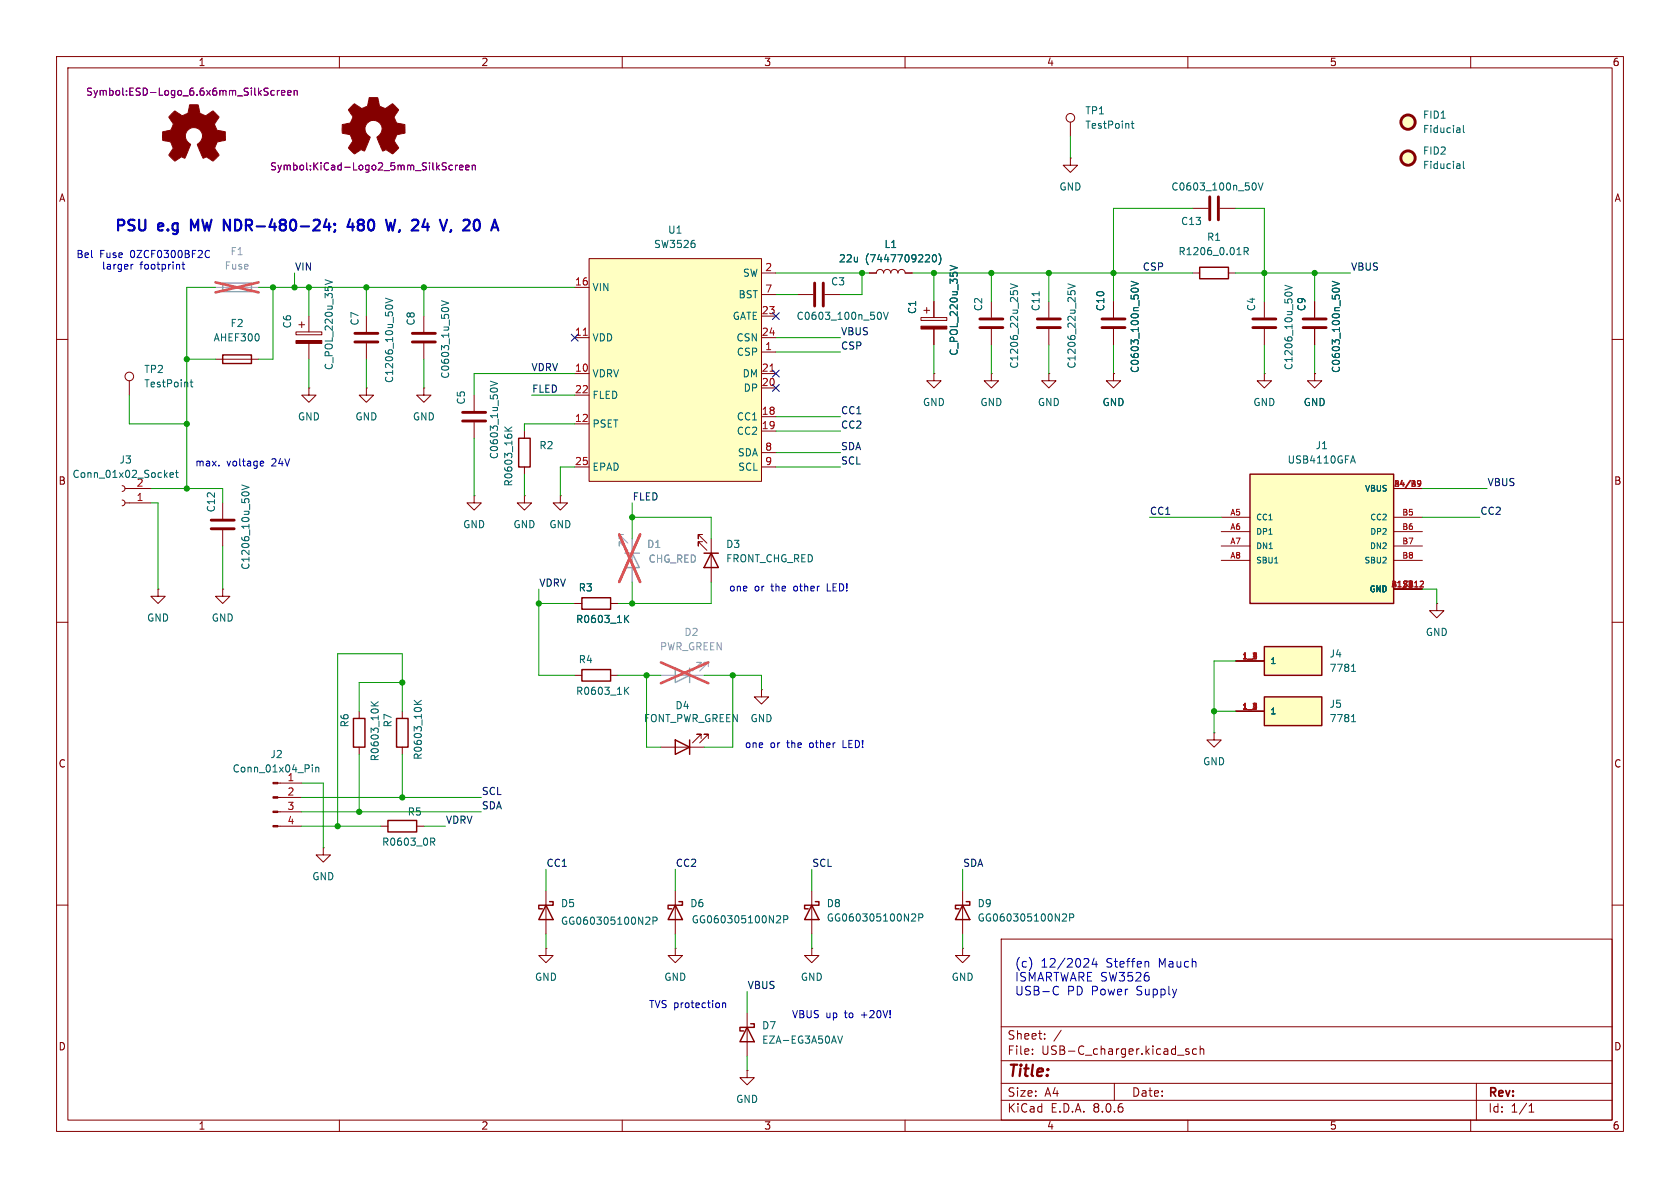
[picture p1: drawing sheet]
<svg xmlns="http://www.w3.org/2000/svg" width="297mm" height="210mm" viewBox="0 0 297 210" stroke-linecap="round" stroke-linejoin="round" font-family="sans-serif">
<g fill="none" stroke="#840000" stroke-width=".18">
<path d="M10 10h277v190h-277zM12 12h273v186h-273zM60 10v2M110 10v2M160 10v2M210 10v2M260 10v2M10 60h2M52.3 58.7h4.6v.5h-4.6zM52.8 57.4h1M53.3 56.9v1M54.6 55.9v2.8"/>
<path d="M162.8 56.1h4.6v.5h-4.6zM163.3 54.9h1M163.8 54.4v1M165.1 53.3v2.8M165.1 58.2v2.8M185.4 53.3v2.8M185.4 58.2v2.8M285 60h2M54.6 60.7v2.8M92.7 87.6v1.3h1.3l-1.3 1.3-1.3-1.3h1.3M92.7 87.6h.1M10 110h2"/>
<path d="M101.6 119.4h1.3M101.6 106.7h1.3M107.9 119.4h1.3M107.9 106.7h1.3M285 110h2M134.6 121.9v1.3h1.3l-1.3 1.3-1.3-1.3h1.3M134.6 121.9h.1M10 160h2M96.5 157.5v7.6M285 160h2M96.5 167.6v1.3h1.3l-1.3 1.3-1.3-1.3h1.3M96.5 167.6h.1"/>
<path d="M177 166h108v32h-108zM60 198v2M110 198v2M160 198v2M177 194.5h108M177 191.5h108M177 187.5h108M177 181.5h108M182.5 186.3v.1M182.5 185.5v.1M184.7 183.6v.1M184.7 182.8v.1"/>
<path d="M187.6 182.1l-1.3 2M197 191.5v3M208.2 186.5h1.1M210 198v2M210.2 185.5l-.4-.1-.2 .2 .1 .2 .5 .2v.3h-.6M211.5 185.5l-.4-.1-.3 .3v.4l.2 .2h.5M212.2 185.5l.2-.1 .3 .1 .1 .9M212.2 184.9v1.5M260 198v2M261 191.5v6.5M270.3 196.6h.9M270.3 195.5l.4-.4v1.5"/>
</g>
<g fill="#840000" stroke="#840000" stroke-width=".18">
<path d="M52.3 60.2h4.6v.5h-4.6z"/>
<path d="M162.8 57.7h4.6v.5h-4.6z"/>
</g>
<path d="M57.5 49.5l1.2 .4-1.2 .4M168 46.9l1.2 .4-1.2 .5M183.7 51.6v.7M188.8 50.2l1.3 .4-1.3 .4M189.4 51.4h.5M110.6 109.3l.6 .8M111.2 108.8l-.8 .7M110.6 122l.6 .8M111.2 121.5l-.8 .7M114.4 162.1l.4 .1 .1 .3-.8 .9h.8M115.4 162.8l.6-.1 .2-.2-.1-.3-.7-.1v1.3" fill="none" stroke="#006464" stroke-width=".18"/>
<path d="M102.9 118.4h5v2h-5zM102.9 105.7h5v2h-5zM97.2 159.4h.6v.6h-2.6v.7h.7M96.5 160l1.3 2.6h-2.6z" fill="none" stroke="#840000" stroke-width=".25"/>
<path d="M119.4 118.1l2.5 1.3-2.5 1.3zM121.9 118.1v2.6" fill="none" stroke="#a1a1a1" stroke-width=".25"/>
<path d="M116.8 119.4h7.7M124 117.9v-.8h-.8h.8l-1.6 1.5M125.2 117.9v-.8h-.7h.7l-1.5 1.5" fill="none" stroke="#a1a1a1" stroke-width=".18"/>
<path d="M116.8 117.1l8.4 3.7M125.2 117.1l-8.4 3.7" fill="none" stroke="#e75356" stroke-width=".46"/>
<path d="M183.4 56.4h4.1M183.4 57.9h4.1" fill="none" stroke="#840000" stroke-width=".51"/>
<path d="M221 83.8h25.4v22.9h-25.4z" fill="#ffffc2"/>
<path d="M212.1 47.2h5.1v2.1h-5.1zM221 83.8h25.4v22.9h-25.4zM119.4 130.8l2.5 1.3-2.5 1.3zM121.9 130.8v2.6M144.1 159.4h.7v.6h-2.6v.7h.7M143.5 160l1.3 2.6h-2.6z" fill="none" stroke="#840000" stroke-width=".25"/>
<g fill="none" stroke="#840000" stroke-width=".18">
<path d="M189.2 21.6v2.5M64.8 55.9v2.8M210.8 48.3h1.3M217.2 48.3h1.2M22.9 67.3v2.6M64.8 60.7v2.8M215.9 91.4h5.1M215.9 94h5.1M215.9 96.5h5.1M215.9 99.1h5.1M246.4 86.4h5.1M246.4 91.4h5.1"/>
<path d="M246.4 94h5.1M246.4 96.5h5.1M246.4 99.1h5.1M246.4 104.1h5.1M254 106.7v1.3h1.3l-1.3 1.2-1.3-1.2h1.3M254 106.7h.1M49.1 138.4h4.2M116.8 132.1h7.7M124 130.6v-.8h-.8h.8l-1.6 1.5M125.2 130.6v-.8h-.7h.7l-1.5 1.5M49.1 146.1h4.2M49.1 143.5h4.2"/>
<path d="M49.1 141h4.2M57.1 149.9v1.2h1.3l-1.3 1.3-1.2-1.3h1.2M57.1 149.9h.1M143.5 157.5v7.6M143.5 167.6v1.3h1.3l-1.3 1.3-1.3-1.3h1.3M143.5 167.6h.1"/>
<circle cx="189.2" cy="20.8" r=".76"/>
<circle cx="22.9" cy="66.5" r=".76"/>
</g>
<path d="M250.6 85.1l.4-.1 .2 .2-.1 .5-.1 .2-.3 .1M251.2 85.4l-.2 .2-.4-.1M251.1 102.8l.4-.1 .2 .3-.7 .8h.7" fill="none" stroke="#a90000" stroke-width=".18"/>
<g fill="none" stroke="#006464" stroke-width=".18">
<path d="M200 21.8h.5M200.2 21.4v1.1l.3 .2M68.1 52.7l1.3 .4-1.3 .5M68.4 54h.8M220 44.4h.6l.1-.2-.1-.3-.6-.1v1.2M220.3 44.4l.4 .6M33.6 67.6h.5M33.8 67.1v1.1l.3 .2M225.3 99.5h.6M238.9 81.5h.6M239.2 80.6l.4 1.3M55.2 135.2v.1"/>
<path d="M55.2 135.6v.9M55.8 135.6v.9M55.8 135.7l.2-.1 .3 .1 .1 .8M161.3 161.6h.5l.1 .3-.8 .9h.8M162.4 162.2h.6l.2-.2-.1-.3-.7-.1v1.2"/>
</g>
<g fill="#840000" stroke="#840000" stroke-width=".18">
<path d="M48.3 145.9h.8v.3h-.8z"/>
<path d="M48.3 143.4h.8v.2h-.8z"/>
<path d="M48.3 140.8h.8v.3h-.8z"/>
<path d="M48.3 138.3h.8v.3h-.8z"/>
</g>
<path d="M62.7 58.9h4.1M62.7 60.5h4.1" fill="none" stroke="#840000" stroke-width=".51"/>
<path d="M104.1 45.7h30.5v39.4h-30.5z" fill="#ffffc2"/>
<g fill="none" stroke="#840000" stroke-width=".18">
<path d="M189.2 27.9v1.3h1.3l-1.3 1.3-1.2-1.3h1.2M189.2 27.9h.1M74.9 55.9v2.8M101.6 59.7h2.5M101.6 50.8h2.5M104.1 45.7h30.5v39.4h-30.5zM134.6 59.7h2.6M134.6 48.3h2.6M134.6 55.9h2.6M134.6 52.1h2.6M141 52.1h2.8M145.8 52.1h2.8"/>
<path d="M153.7 48.3h1.2a.64 .64 0 0 1 .7-.7 .64 .64 0 0 1 .6 .7 .64 .64 0 0 1 .6-.7 .64 .64 0 0 1 .7 .7 .64 .64 0 0 1 .6-.7 .64 .64 0 0 1 .6 .7 .64 .64 0 0 1 .7-.7 .64 .64 0 0 1 .6 .7h1.3M175.3 53.3v2.8M175.3 58.2v2.8M196.8 53.3v2.8M196.8 58.2v2.8M54.6 68.6v1.3h1.3l-1.3 1.2-1.3-1.2h1.3M54.6 68.6h.1M64.8 68.6v1.3h1.2l-1.2 1.2-1.3-1.2h1.3M64.8 68.6h.1M74.9 68.6v1.3h1.3l-1.3 1.2-1.2-1.2h1.2M74.9 68.6h.1M74.9 60.7v2.8"/>
<path d="M83.8 69.9v2.7M83.8 74.7v2.8M92.7 76.2v1.3M101.6 66h2.5M101.6 74.9h2.5M101.6 69.9h2.5M134.6 62.2h2.6M134.6 66h2.6M134.6 73.7h2.6M134.6 76.2h2.6M134.6 68.6h2.6M165.1 66v1.3h1.3l-1.3 1.3-1.3-1.3h1.3"/>
<path d="M165.1 66h.1M175.3 66v1.3h1.2l-1.2 1.3-1.3-1.3h1.3M175.3 66h.1M196.8 66v1.3h1.3l-1.3 1.3-1.2-1.3h1.2M196.8 66h.1M92.7 82.6v1.2M99.1 87.6v1.3h1.2l-1.2 1.3-1.3-1.3h1.3M99.1 87.6h.1M101.6 82.6h2.5M124.2 94.5h-.8v.8v-.8l1.6 1.5M124.2 95.8h-.8v.7v-.7l1.6 1.5M125.7 95.3v7.6"/>
<path d="M134.6 82.6h2.6M134.6 80h2.6M214.6 129.5v1.3h1.3l-1.3 1.3-1.2-1.3h1.2M214.6 129.5h.1M119.4 157.5v7.6M170.2 157.5v7.6M119.4 167.6v1.3h1.2l-1.2 1.3-1.3-1.3h1.3M119.4 167.6h.1M132.1 179.1v7.6M170.2 167.6v1.3h1.2l-1.2 1.3-1.3-1.3h1.3M170.2 167.6h.1M132.1 189.2v1.3h1.2l-1.2 1.3-1.3-1.3h1.3"/>
<path d="M132.1 189.2h.1"/>
</g>
<path d="M103.1 59.3h.7M136.1 65.6h.8" fill="none" stroke="#a90000" stroke-width=".18"/>
<g fill="none" stroke="#006464" stroke-width=".18">
<path d="M78 53.2l1.3 .4-1.3 .4M122.8 43.1v.5M155.5 55.2a.79 .79 0 0 1 0 1.3M156.2 55.2l.4 1.3 .4-1.3M164.9 45.2l.2-.2a.68 .68 0 0 1 .5 .7 .68 .68 0 0 1-.5 .6l-.2-.1-.1-.4zM166 44.8a1.46 1.46 0 0 1 0 2M178.6 50.2l1.3 .4-1.3 .4M179.2 51.4h.6M200 51.2a.79 .79 0 0 1 1.2 0M200 49.7l1.2 .4-1.2 .5M86.7 67.4l1.3 .4-1.3 .4M89.2 75.5l.8 .7"/>
<path d="M90.5 75.5l-.7 .5M137.5 161.9h.4l.1 .3-.8 .9h.8M138.6 162.5h.6l.1-.2-.1-.3-.6-.1v1.2M188 161.6h.4l.2 .3-.8 .9h.8M189.1 162.2h.6l.1-.2v-.3l-.7-.1v1.2M148.1 183.1l.4 1.3 .4-1.3"/>
</g>
<path d="M72.9 58.9h4.1M144 50v4.1M145.5 50v4.1M173.2 56.4h4.1M173.2 57.9h4.1M194.8 56.4h4.1M194.8 57.9h4.1M72.9 60.5h4.1M81.8 72.9h4.1M81.8 74.4h4.1" fill="none" stroke="#840000" stroke-width=".51"/>
<path d="M91.7 77.5h2v5.1h-2zM124.5 97.8h2.5M125.7 97.8l1.3 2.5h-2.5zM120 159.4h.6v.6h-2.5v.7h.6M170.8 159.4h.6v.6h-2.5v.7h.6M119.4 160l1.2 2.6h-2.5zM170.2 160l1.2 2.6h-2.5zM132.1 181.6l1.2 2.6h-2.5zM132.7 181h.6v.6h-2.5v.6h.6" fill="none" stroke="#840000" stroke-width=".25"/>
<path d="M39.4 50h5v1.6h-5zM110.5 97.8h2.5M111.8 97.8l1.2 2.5h-2.5z" fill="none" stroke="#a1a1a1" stroke-width=".25"/>
<path d="M38.1 50.8h7.6M110.2 94.5h-.7v.8v-.8l1.5 1.5M110.2 95.8h-.7v.7v-.7l1.5 1.5M111.8 95.3v7.6" fill="none" stroke="#a1a1a1" stroke-width=".18"/>
<path d="M38.1 49.9l7.6 1.8M45.7 49.9l-7.6 1.8M109.5 94.5l3.7 8.4M113.2 94.5l-3.7 8.4" fill="none" stroke="#e75356" stroke-width=".46"/>
<g fill="#840000" stroke="#840000" stroke-width=".18">
<path d="M62.1 18.8l.6-.5 .9 .6a.62 .62 0 0 0 1 0l.2-.1a1.62 1.62 0 0 0 .4-1.3l.1-.3 1.5 .1 .2 .7a.74 .74 0 0 0 .6 1l.5 .2 1.3-.9 1.1 1.1-.4 .7a.75 .75 0 0 0-.2 1.2l.2 .4 1.5 .3v1.5l-1.4 .3-.1 .1a1.23 1.23 0 0 0-.3 1.2l.7 1-.1 .2-1 .9-.8-.5a.54 .54 0 0 0-.9 0l-1.1-2.4a2.33 2.33 0 0 0 .9-1.9 1.54 1.54 0 0 0-2.5-.7 1.54 1.54 0 0 0 .5 2.6l-1.1 2.4a.69 .69 0 0 0-1.1 .1l-.6 .4-1.1-1.1 .8-1.2-.2-.5a.71 .71 0 0 0-1-.7l-.7-.2v-1.5l.5-.1a1.11 1.11 0 0 0 1.2-.7 .72 .72 0 0 0-.2-1.2l-.4-.6z"/>
<path d="M30.4 20.1l.5-.5 .9 .6a.62 .62 0 0 0 1 0l.2-.1a1.62 1.62 0 0 0 .5-1.4l.1-.2h1.4l.2 .8a.74 .74 0 0 0 .7 1l.5 .2 1.3-.9 1 1.1-.4 .6a.75 .75 0 0 0-.1 1.2l.2 .5 1.4 .3 .1 1.5-1.5 .3v.1a1.23 1.23 0 0 0-.3 1.2l.6 1-.1 .2-1 .9-.8-.6a.54 .54 0 0 0-.8 .1l-1.1-2.4a2.33 2.33 0 0 0 .9-1.9 1.54 1.54 0 0 0-2.5-.7 1.54 1.54 0 0 0 .4 2.5l-1.1 2.5a.69 .69 0 0 0-1.1 .1l-.6 .4-1.1-1.1 .8-1.2-.2-.5a.71 .71 0 0 0-.9-.8l-.7-.1v-1.5l.4-.1a1.11 1.11 0 0 0 1.2-.7 .72 .72 0 0 0-.2-1.2l-.4-.6z"/>
</g>
<g fill="none" stroke="#840084" stroke-width=".18">
<path d="M48.5 16h-.4l-.2 .2 .1 .6h.5M49 16v.8M49.4 16l-.4 .2M49.8 16.4l.6-.1-.1-.3h-.4l-.1 .2v.6h.5M50.8 16.4l.7-.1-.1-.3h-.4l-.2 .2 .1 .6h.5M52 16.1l.2-.1h.3v.8M52 16v.8M80 29.3l-.4-.1-.2 .2 .1 .6h.5M80.5 29.2v.8M80.9 29.2l-.4 .2M81.2 29.6l.7-.1-.1-.2-.4-.1-.2 .2 .1 .6h.5M82.3 29.6l.6-.1v-.2l-.4-.1-.2 .2 .1 .6h.5"/>
<path d="M83.5 29.3l.2-.1 .3 .1v.7M83.5 29.2v.8"/>
</g>
<path d="M223.5 123.2h10.2v5.1h-10.2z" fill="#ffffc2"/>
<path d="M223.5 123.2h10.2v5.1h-10.2z" fill="none" stroke="#840000" stroke-width=".25"/>
<path d="M83.8 87.6v1.3h1.3l-1.3 1.3-1.3-1.3h1.3M83.8 87.6h.1M218.4 125.7h5.1" fill="none" stroke="#840000" stroke-width=".18"/>
<path d="M238.9 127.6h.8M239.1 126.6l.2-.3v1.3" fill="none" stroke="#006464" stroke-width=".18"/>
<path d="M223.5 114.3h10.2v5.1h-10.2z" fill="#ffffc2"/>
<path d="M39.4 62.7h5v1.6h-5zM223.5 114.3h10.2v5.1h-10.2zM62.5 127h2v5.1h-2zM70.1 127h2v5.1h-2zM68.6 145h5.1v2.1h-5.1z" fill="none" stroke="#840000" stroke-width=".25"/>
<g fill="none" stroke="#840000" stroke-width=".18">
<path d="M210.8 36.8h2.8M215.6 36.8h2.8M153.7 48.3h1.2M160 48.3h1.3M165.1 53.3v2.8M165.1 58.2v2.8M196.8 53.3v2.8M196.8 58.2v2.8M223.5 53.3v2.8M223.5 58.2v2.8M232.4 53.3v2.8M232.4 58.2v2.8"/>
<path d="M38.1 63.5h7.6M185.4 66v1.3h1.3l-1.3 1.3-1.3-1.3h1.3M185.4 66h.1M196.8 66h.1M223.5 66v1.3h1.3l-1.3 1.3-1.3-1.3h1.3M223.5 66h.1M232.4 66v1.3h1.3l-1.3 1.3-1.3-1.3h1.3M232.4 66h.1M21.6 85.9l.3 .1 .2 .4-.2 .3-.3 .2M21.6 88.4l.3 .1 .2 .4-.2 .4-.3 .1M22.1 86.4h4.6M22.1 88.9h4.6"/>
<path d="M39.4 88.9v2.8M39.4 93.7v2.8M27.9 104.1v1.3h1.3l-1.3 1.3-1.2-1.3h1.2M27.9 104.1h.1M39.4 104.1v1.3h1.2l-1.2 1.3-1.3-1.3h1.3M39.4 104.1h.1M101.6 106.7h1.3M107.9 106.7h1.3M218.4 116.8h5.1M63.5 125.7v1.3M63.5 132.1v1.3M71.1 125.7v1.3"/>
<path d="M71.1 132.1v1.3M67.3 146.1h1.3M73.7 146.1h1.2"/>
</g>
<g fill="none" stroke="#006464" stroke-width=".18">
<path d="M221.8 32.3a.79 .79 0 0 1 0 1.3M222.4 32.3l.5 1.3 .4-1.3M258 22.7l.1 .7M258 29l.1 .8M258.1 29.7l-.1 .1M258.1 29.2l-.1 .1M258.1 23.4h-.1M258.1 22.9l-.1 .1M258.7 28.5v1.1l.2 .2M258.7 22.2v1.1l.2 .1M164.9 45.2l.2-.2a.68 .68 0 0 1 .5 .7 .68 .68 0 0 1-.5 .6l-.2-.1-.1-.4zM166 44.8a1.46 1.46 0 0 1 0 2"/>
<path d="M168 46.9l1.2 .4-1.2 .5M200 51.2a.79 .79 0 0 1 1.2 0M200 49.7l1.2 .4-1.2 .5M227.1 50.4l1.3 .4-1.3 .5M227.4 51.7h.8M235.5 51.2a.79 .79 0 0 1 1.3 0M235.5 49.7l1.3 .4-1.3 .5M30.1 84l.6-.1-.1-.3h-.4l-.1 .1v.6h.5M31 83.6h.5M31.2 83.1v1.1l.3 .2M42.7 85.7l1.3 .5-1.3 .4M43 87h.8"/>
<path d="M110.6 109.3l.6 .8M111.2 108.8l-.8 .7M238.9 118.7h.8M239.1 117.7l.2-.3v1.3M65.6 124.1l.7 .7M66.9 124.1l-.8 .5M73.2 123.8l.7 .7M74.5 123.8l-.7 .5M76.1 148.2h.5l.3 .2-.2 .4h-.6M76.4 148.8l.5 .6"/>
</g>
<g fill="none" stroke="#840000" stroke-width=".51">
<path d="M213.9 34.8v4.1M215.4 34.8v4.1M221.5 56.4h4.1M221.5 57.9h4.1M230.4 56.4h4M230.4 57.9h4M37.3 91.9h4.1M37.3 93.5h4.1"/>
<circle cx="248.9" cy="27.9" r="1.27"/>
<circle cx="248.9" cy="21.6" r="1.27"/>
</g>
<g fill="#ffffc2" stroke="#ffffc2" stroke-width=".18">
<circle cx="248.9" cy="27.9" r="1.27"/>
<circle cx="248.9" cy="21.6" r="1.27"/>
</g>
<g fill="none" stroke="#0000c2" stroke-width=".18">
<path d="M23.2 46.7v.9M23.5 46.7l-.3 .3M31.6 46.7l.1 .2v.7M32.2 46.7h.5M32.4 46.3v1.1l.3 .2M36.5 44.3h.3l.2 .1M37 45.4l-.2 .1h-.3M38.7 82.3v.1M46.2 81.5l.4 .1v.2l-.6 .1M46.6 82.3l-.4 .1M127.7 177.3v.8M127.7 177.4l.2-.1h.3l.1 .8"/>
<path d="M182.3 169.9v1M187.1 175.7l-.3 .2-.3-.1M192.2 169.4l.3 .3-.1 .4-.9 .9h1M193.4 169.4l-.3 1.1h.9M193.8 170v1M202.9 170l.2 .2v.8"/>
</g>
<path d="M57.7 38.7l-.4 1.4h1.1M58.2 39.5v1.2M59.2 39.6l.1 .1h-.1M59.2 39.6l-.1 .1h.1M59.2 39.6v.1M61.9 38.7l-.5 1.4h1.2M62.3 39.5v1.2M69.9 38.8l-.5 1.9-.3-1.3-.4 1.3M75.6 39.5v1.2M59.3 40.7l-.2 .3M70.6 40.9l-.1 .1M74.7 40.1h1.2" fill="none" stroke="#0000c2" stroke-width=".38"/>
<g fill="none" stroke="#009600" stroke-width=".18">
<path d="M189.2 24.1v3.8M210.8 36.8h-14v16.5M218.4 36.8h5.1v16.5M38.1 50.8h-5.1v35.6M45.7 50.8h55.9M48.3 50.8v12.7h-2.6M52.1 48.3v2.5M54.6 50.8v5.1M64.8 50.8v5.1M74.9 50.8v5.1M137.2 59.7h11.4M137.2 48.3h16.5"/>
<path d="M137.2 52.1h3.8M152.4 48.3v3.8h-3.8M161.3 48.3h49.5M165.1 48.3v5M175.3 48.3v5M185.4 48.3v5M218.4 48.3h20.4M232.4 48.3v5M22.9 69.9v5h10.1M33 63.5h5.1M54.6 63.5v5.1M64.8 63.5v5.1"/>
<path d="M74.9 63.5v5.1M83.8 77.5v10.1M94 69.9h7.6M101.6 74.9h-8.9v1.3M101.6 66h-17.8v3.9M137.2 73.7h11.4M137.2 76.2h11.4M137.2 62.2h11.4M165.1 61v5M175.3 61v5M185.4 61v5M196.8 61v5"/>
<path d="M223.5 61v5M232.4 61v5M26.7 86.4h12.7v2.5M26.7 88.9h1.2v15.2M39.4 96.5v7.6M92.7 83.8v3.8M101.6 82.6h-2.5v5M111.8 88.9v6.4M111.8 91.4h13.9v3.9M137.2 82.6h11.4M137.2 80h11.4M203.2 91.4h12.7"/>
<path d="M251.5 86.4h11.4M251.5 91.4h10.1M95.2 106.7h6.4M95.2 104.1v15.3h6.4M109.2 119.4h7.6M111.8 102.9v3.8M114.3 119.4v12.7h2.5M124.5 119.4h10.1v2.5M125.7 102.9v3.8h-16.5M129.5 119.4v12.7h-5M218.4 116.8h-3.8v12.7M251.5 104.1h2.5v2.6"/>
<path d="M53.3 138.4h3.8v11.5M63.5 133.4v10.1M71.1 125.7v-10.1h-11.4v30.5M71.1 133.4v7.6M71.1 120.7h-7.6v5M214.6 125.7h3.8M53.3 143.5h31.8M53.3 141h31.8M53.3 146.1h14M74.9 146.1h3.8M96.5 153.7v3.8M119.4 153.7v3.8"/>
<path d="M143.5 153.7v3.8M170.2 153.7v3.8M96.5 165.1v2.5M119.4 165.1v2.5M132.1 175.3v3.8M143.5 165.1v2.5M170.2 165.1v2.5M132.1 186.7v2.5"/>
</g>
<path d="M101 59.1l1.2 1.2M102.2 59.1l-1.2 1.2M136.6 55.3l1.2 1.2M137.8 55.3l-1.2 1.2M136.6 68l1.2 1.2M136.6 65.4l1.2 1.2M137.8 68l-1.2 1.2M137.8 65.4l-1.2 1.2" fill="none" stroke="#000084" stroke-width=".18"/>
<path d="M111.8 95.3v2.5M111.8 100.3v2.6" fill="none" stroke="#a1a1a1" stroke-width=".18"/>
<path d="M109.5 94.5l3.7 8.4M113.2 94.5l-3.7 8.4" fill="none" stroke="#e75356" stroke-width=".46"/>
<g fill="none" stroke="#840084" stroke-width=".18">
<path d="M48.5 16h-.4l-.2 .2 .1 .6h.5M49 16v.8M49.4 16l-.4 .2M49.8 16.4l.6-.1-.1-.3h-.4l-.1 .2v.6h.5M50.8 16.4l.7-.1-.1-.3h-.4l-.2 .2 .1 .6h.5M52 16.1l.2-.1h.3v.8M52 16v.8M80 29.3l-.4-.1-.2 .2 .1 .6h.5M80.5 29.2v.8M80.9 29.2l-.4 .2M81.2 29.6l.7-.1-.1-.2-.4-.1-.2 .2 .1 .6h.5M82.3 29.6l.6-.1v-.2l-.4-.1-.2 .2 .1 .6h.5"/>
<path d="M83.5 29.3l.2-.1 .3 .1v.7M83.5 29.2v.8"/>
</g>
<g fill="#009600" stroke="#009600" stroke-width=".18">
<circle cx="111.8" cy="106.7" r=".46"/>
<circle cx="114.3" cy="119.4" r=".46"/>
<circle cx="129.5" cy="119.4" r=".46"/>
<circle cx="214.6" cy="125.7" r=".46"/>
<circle cx="111.8" cy="91.4" r=".46"/>
<circle cx="165.1" cy="48.3" r=".46"/>
<circle cx="152.4" cy="48.3" r=".46"/>
<circle cx="175.3" cy="48.3" r=".46"/>
<circle cx="185.4" cy="48.3" r=".46"/>
<circle cx="196.8" cy="48.3" r=".46"/>
<circle cx="232.4" cy="48.3" r=".46"/>
<circle cx="223.5" cy="48.3" r=".46"/>
<circle cx="33" cy="63.5" r=".46"/>
<circle cx="33" cy="74.9" r=".46"/>
<circle cx="33" cy="86.4" r=".46"/>
<circle cx="63.5" cy="143.5" r=".46"/>
<circle cx="71.1" cy="141" r=".46"/>
<circle cx="95.2" cy="106.7" r=".46"/>
<circle cx="71.1" cy="120.7" r=".46"/>
<circle cx="59.7" cy="146.1" r=".46"/>
<circle cx="48.3" cy="50.8" r=".46"/>
<circle cx="52.1" cy="50.8" r=".46"/>
<circle cx="74.9" cy="50.8" r=".46"/>
<circle cx="54.6" cy="50.8" r=".46"/>
<circle cx="64.8" cy="50.8" r=".46"/>
</g>
<text font-size="2.8" fill="#840000" x="178" y="190.9">Title:</text>
<g font-size="2.7" fill="#0000c2">
<text x="20" y="41.4">PSU</text>
<text x="28" y="41.4">e.g</text>
<text x="34.5" y="41.4">MW NDR-480-24;</text>
<text x="63.7" y="41.4">480</text>
<text x="71.4" y="41.4">W,</text>
<text x="76.7" y="41.4">24</text>
<text x="82.5" y="41.4">V,</text>
<text x="87.3" y="41.4">20</text>
</g>
<g font-size="2.1" fill="#0000c2">
<text x="179.3" y="171.3">(c)</text>
<text x="179.3" y="173.7">ISMARTWARE SW3526</text>
<text x="184" y="171.3">12/2024</text>
<text x="195.6" y="171.3">Steffen</text>
<text x="205" y="171.3">Mauch</text>
<text x="179.3" y="176.2">USB-C</text>
<text x="188.6" y="176.2">PD Power</text>
<text x="201" y="176.2">Supply</text>
</g>
<g font-size="2.1" fill="#840000">
<text x="178" y="184">Sheet:</text>
<text x="178" y="186.7">File:</text>
<text x="184.1" y="186.7">USB-C_charger.kicad_sch</text>
<text x="178" y="196.9">KiCad</text>
<text x="178" y="194.1">Size:</text>
<text x="184.7" y="194.1">A4</text>
<text x="185.7" y="196.9">E.D.A.</text>
<text x="193.3" y="196.9">8.0.6</text>
<text x="200" y="194.1">Date:</text>
<text x="263" y="194.3">Rev:</text>
<text x="263" y="196.9">Id:</text>
<text x="267.1" y="196.9">1/1</text>
</g>
<g font-size="1.8" fill="#840000">
<text x="35" y="11.9">1</text>
<text x="85" y="11.9">2</text>
<text x="135" y="11.9">3</text>
<text x="185" y="11.9">4</text>
<text x="235" y="11.9">5</text>
<text x="285" y="11.9">6</text>
<text x="10.3" y="35.9">A</text>
<text x="285.3" y="35.9">A</text>
<text x="10.3" y="85.9">B</text>
<text x="285.3" y="85.9">B</text>
<text x="10.3" y="135.9">C</text>
<text x="285.3" y="135.9">C</text>
<text x="10.3" y="185.9">D</text>
<text x="285.3" y="185.9">D</text>
<text x="35" y="199.9">1</text>
<text x="85" y="199.9">2</text>
<text x="135" y="199.9">3</text>
<text x="185" y="199.9">4</text>
<text x="235" y="199.9">5</text>
<text x="285" y="199.9">6</text>
</g>
<g font-size="1.8" fill="#840084">
<text x="15.1" y="17.1">Symbol:ESD-Logo_6.6x6mm_SilkScreen</text>
<text x="47.6" y="30.3">Symbol:KiCad-Logo2_5mm_SilkScreen</text>
</g>
<g font-size="1.8" fill="#006464">
<text x="191.8" y="20.4">TP1</text>
<text x="191.8" y="23">TestPoint</text>
<text x="251.5" y="21.2">FID1</text>
<text x="251.5" y="23.7">Fiducial</text>
<text x="251.5" y="27.5">FID2</text>
<text x="187.2" y="33.9">GND</text>
<text x="207" y="33.9">C0603_100n_50V</text>
<text x="251.5" y="30.1">Fiducial</text>
<text x="118" y="41.5">U1</text>
<text x="208.7" y="40">C13</text>
<text x="115.5" y="44">SW3526</text>
<text x="148.2" y="46.6">22u</text>
<text x="153" y="46.6">(7447709220)</text>
<text x="156.3" y="44">L1</text>
<text x="208.2" y="45.3">R1206_0.01R</text>
<text x="213.3" y="42.8">R1</text>
<text x="104.6" y="51.7">VIN</text>
<text x="130.5" y="52.9">BST</text>
<text x="131.2" y="49.1">SW</text>
<text x="146.8" y="50.6">C3</text>
<text x="40.7" y="58">F2</text>
<text x="51.7" y="58.2" transform="rotate(-90 51.7 58.2)">C6</text>
<text x="63.6" y="57.6" transform="rotate(-90 63.6 57.6)">C7</text>
<text x="73.5" y="57.6" transform="rotate(-90 73.5 57.6)">C8</text>
<text x="129.4" y="56.7">GATE</text>
<text x="140.7" y="56.7">C0603_100n_50V</text>
<text x="162.2" y="55.6" transform="rotate(-90 162.2 55.6)">C1</text>
<text x="173.8" y="55.1" transform="rotate(-90 173.8 55.1)">C2</text>
<text x="184" y="55.1" transform="rotate(-90 184 55.1)">C11</text>
<text x="195.4" y="55.1" transform="rotate(-90 195.4 55.1)">C10</text>
<text x="222.1" y="55.1" transform="rotate(-90 222.1 55.1)">C4</text>
<text x="231" y="55.1" transform="rotate(-90 231 55.1)">C9</text>
<text x="37.7" y="60.6">AHEF300</text>
<text x="59" y="65.5" transform="rotate(-90 59 65.5)">C_POL_220u_35V</text>
<text x="104.6" y="60.6">VDD</text>
<text x="130.1" y="60.6">CSN</text>
<text x="130.2" y="63.1">CSP</text>
<text x="169.5" y="63" transform="rotate(-90 169.5 63)">C_POL_220u_35V</text>
<text x="180.2" y="65.3" transform="rotate(-90 180.2 65.3)">C1206_22u_25V</text>
<text x="190.3" y="65.3" transform="rotate(-90 190.3 65.3)">C1206_22u_25V</text>
<text x="228.7" y="65.5" transform="rotate(-90 228.7 65.5)">C1206_10u_50V</text>
<text x="25.4" y="66.1">TP2</text>
<text x="25.4" y="68.7">TestPoint</text>
<text x="69.7" y="67.8" transform="rotate(-90 69.7 67.8)">C1206_10u_50V</text>
<text x="79.6" y="67" transform="rotate(-90 79.6 67)">C0603_1u_50V</text>
<text x="82.4" y="71.6" transform="rotate(-90 82.4 71.6)">C5</text>
<text x="104.6" y="66.9">VDRV</text>
<text x="104.6" y="70.7">FLED</text>
<text x="131.2" y="66.9">DM</text>
<text x="131.4" y="69.4">DP</text>
<text x="163.1" y="72">GND</text>
<text x="173.2" y="72">GND</text>
<text x="183.4" y="72">GND</text>
<text x="194.8" y="72">GND</text>
<text x="201.5" y="66" transform="rotate(-90 201.5 66)">C0603_100n_50V</text>
<text x="221.5" y="72">GND</text>
<text x="230.4" y="72">GND</text>
<text x="237.1" y="66" transform="rotate(-90 237.1 66)">C0603_100n_50V</text>
<text x="52.6" y="74.5">GND</text>
<text x="62.7" y="74.5">GND</text>
<text x="72.9" y="74.5">GND</text>
<text x="104.6" y="75.8">PSET</text>
<text x="130.2" y="74.5">CC1</text>
<text x="130.2" y="77.1">CC2</text>
<text x="21" y="82.1">J3</text>
<text x="88.2" y="81.3" transform="rotate(-90 88.2 81.3)">C0603_1u_50V</text>
<text x="95.3" y="79.6">R2</text>
<text x="104.6" y="83.4">EPAD</text>
<text x="130.3" y="80.9">SDA</text>
<text x="130.4" y="83.4">SCL</text>
<text x="227.5" y="82.1">USB4110GFA</text>
<text x="232.5" y="79.6">J1</text>
<text x="12.7" y="84.7">Conn_01x02_Socket</text>
<text x="24.1" y="86.1">2</text>
<text x="90.8" y="86.1" transform="rotate(-90 90.8 86.1)">R0603_16K</text>
<text x="38.2" y="90.7" transform="rotate(-90 38.2 90.7)">C12</text>
<text x="81.8" y="93.6">GND</text>
<text x="90.7" y="93.6">GND</text>
<text x="97" y="93.6">GND</text>
<text x="44.3" y="100.8" transform="rotate(-90 44.3 100.8)">C1206_10u_50V</text>
<text x="128.3" y="97.1">D3</text>
<text x="128.3" y="99.6">FRONT_CHG_RED</text>
<text x="102.2" y="104.7">R3</text>
<text x="25.9" y="110.1">GND</text>
<text x="37.3" y="110.1">GND</text>
<text x="101.7" y="110.3">R0603_1K</text>
<text x="252" y="112.6">GND</text>
<text x="102.2" y="117.4">R4</text>
<text x="235" y="116.4">J4</text>
<text x="235" y="119">7781</text>
<text x="101.7" y="123">R0603_1K</text>
<text x="119.3" y="125.6">D4</text>
<text x="235" y="125.3">J5</text>
<text x="61.8" y="128.7" transform="rotate(-90 61.8 128.7)">R6</text>
<text x="69.4" y="128.7" transform="rotate(-90 69.4 128.7)">R7</text>
<text x="113.7" y="127.9">FONT_PWR_GREEN</text>
<text x="132.6" y="127.9">GND</text>
<text x="235" y="127.9">7781</text>
<text x="41" y="136.8">Conn_01x04_Pin</text>
<text x="47.7" y="134.2">J2</text>
<text x="67.2" y="134.7" transform="rotate(-90 67.2 134.7)">R0603_10K</text>
<text x="74.8" y="134.4" transform="rotate(-90 74.8 134.4)">R0603_10K</text>
<text x="212.6" y="135.5">GND</text>
<text x="50.7" y="138.2">1</text>
<text x="67.4" y="149.7">R0603_0R</text>
<text x="72" y="144.4">R5</text>
<text x="55.1" y="155.8">GND</text>
<text x="99.1" y="160.6">D5</text>
<text x="121.9" y="160.6">D6</text>
<text x="146.1" y="160.6">D8</text>
<text x="172.7" y="160.6">D9</text>
<text x="99.1" y="163.7">GG060305100N2P</text>
<text x="122.2" y="163.4">GG060305100N2P</text>
<text x="146.1" y="163.1">GG060305100N2P</text>
<text x="172.7" y="163.1">GG060305100N2P</text>
<text x="94.5" y="173.6">GND</text>
<text x="117.3" y="173.6">GND</text>
<text x="141.5" y="173.6">GND</text>
<text x="168.1" y="173.6">GND</text>
<text x="134.6" y="182.2">D7</text>
<text x="134.6" y="184.7">EZA-EG3A50AV</text>
<text x="130" y="195.2">GND</text>
</g>
<g font-size="1.8" fill="#0000c2">
<text x="13.4" y="45.8">Bel</text>
<text x="17.6" y="45.8">Fuse</text>
<text x="17.9" y="47.9">larger</text>
<text x="23.1" y="45.8">0ZCF0300BF2C</text>
<text x="24.7" y="47.9">footprint</text>
<text x="34.4" y="82.7">max.</text>
<text x="40.1" y="82.7">voltage</text>
<text x="48.1" y="82.7">24V</text>
<text x="128.8" y="104.8">one</text>
<text x="133.3" y="104.8">or</text>
<text x="136.5" y="104.8">the</text>
<text x="140.6" y="104.8">other</text>
<text x="146.7" y="104.8">LED!</text>
<text x="131.6" y="132.4">one</text>
<text x="136.1" y="132.4">or</text>
<text x="139.2" y="132.4">the</text>
<text x="143.4" y="132.4">other</text>
<text x="149.5" y="132.4">LED!</text>
<text x="114.6" y="178.4">TVS protection</text>
<text x="139.9" y="180.2">VBUS</text>
<text x="146" y="180.2">up</text>
<text x="149.5" y="180.2">to</text>
<text x="152.5" y="180.2">+20V!</text>
</g>
<g font-size="1.8" fill="#989898">
<text x="39.6" y="47.9">Fuse</text>
<text x="40.7" y="45.3">F1</text>
<text x="114.3" y="97.1">D1</text>
<text x="114.6" y="99.7">CHG_RED</text>
<text x="120.9" y="112.6">D2</text>
<text x="116.6" y="115.2">PWR_GREEN</text>
</g>
<g font-size="1.8" fill="#0f0f0f">
<text x="52.1" y="47.9">VIN</text>
<text x="201.9" y="47.9">CSP</text>
<text x="238.8" y="47.9">VBUS</text>
<text x="148.6" y="59.3">VBUS</text>
<text x="93.9" y="65.7">VDRV</text>
<text x="148.6" y="61.9">CSP</text>
<text x="94" y="69.5">FLED</text>
<text x="148.6" y="73.3">CC1</text>
<text x="148.6" y="75.9">CC2</text>
<text x="148.6" y="79.7">SDA</text>
<text x="148.6" y="82.2">SCL</text>
<text x="111.8" y="88.6">FLED</text>
<text x="262.9" y="86">VBUS</text>
<text x="203.2" y="91.1">CC1</text>
<text x="261.6" y="91.1">CC2</text>
<text x="95.2" y="103.8">VDRV</text>
<text x="85.1" y="143.2">SDA</text>
<text x="85.1" y="140.6">SCL</text>
<text x="78.7" y="145.7">VDRV</text>
<text x="96.5" y="153.3">CC1</text>
<text x="119.4" y="153.3">CC2</text>
<text x="143.5" y="153.3">SCL</text>
<text x="170.2" y="153.3">SDA</text>
<text x="132.1" y="174.9">VBUS</text>
</g>
<g font-size="1.8" fill="#a90000">
<text x="101.6" y="50.5">16</text>
<text x="135.2" y="48">2</text>
<text x="135.2" y="51.8">7</text>
<text x="101.6" y="59.4">11</text>
<text x="134.6" y="55.6">23</text>
<text x="134.6" y="59.4">24</text>
<text x="101.6" y="65.8">10</text>
<text x="134.6" y="65.8">21</text>
<text x="135.2" y="62">1</text>
<text x="101.6" y="69.6">22</text>
<text x="134.6" y="68.3">20</text>
<text x="101.6" y="74.7">12</text>
<text x="134.6" y="73.4">18</text>
<text x="134.6" y="75.9">19</text>
<text x="101.6" y="82.3">25</text>
<text x="135.2" y="79.8">8</text>
<text x="135.2" y="82.3">9</text>
<text x="24.1" y="88.6">1</text>
<text x="50.7" y="140.7">2</text>
<text x="50.7" y="143.3">3</text>
<text x="50.7" y="145.8">4</text>
</g>
<g font-size="1.4" fill="#006464">
<text x="241.2" y="87.1">VBUS</text>
<text x="222" y="92.2">CC1</text>
<text x="222" y="94.7">DP1</text>
<text x="242.1" y="92.2">CC2</text>
<text x="242.1" y="94.7">DP2</text>
<text x="222" y="97.3">DN1</text>
<text x="222" y="99.8">SBU1</text>
<text x="241.1" y="99.8">SBU2</text>
<text x="242.1" y="97.3">DN2</text>
<text x="242" y="104.9">GND</text>
<text x="224.5" y="117.6">1</text>
<text x="224.5" y="126.5">1</text>
</g>
<g font-size="1.4" fill="#a90000">
<text x="246.3" y="86.1">B4/A9</text>
<text x="217.4" y="91.2">A5</text>
<text x="217.4" y="93.7">A6</text>
<text x="247.8" y="91.2">B5</text>
<text x="247.8" y="93.7">B6</text>
<text x="217.4" y="96.3">A7</text>
<text x="217.4" y="98.8">A8</text>
<text x="247.8" y="96.3">B7</text>
<text x="247.8" y="98.8">B8</text>
<text x="245.9" y="103.9">B1/A12</text>
<text x="247.8" y="103.9">S1</text>
<text x="248.8" y="103.9">2</text>
<text x="219.5" y="116.6">1_1</text>
<text x="221.1" y="116.6">2</text>
<text x="219.5" y="125.5">1_1</text>
<text x="221.1" y="125.5">2</text>
</g>
</svg>
